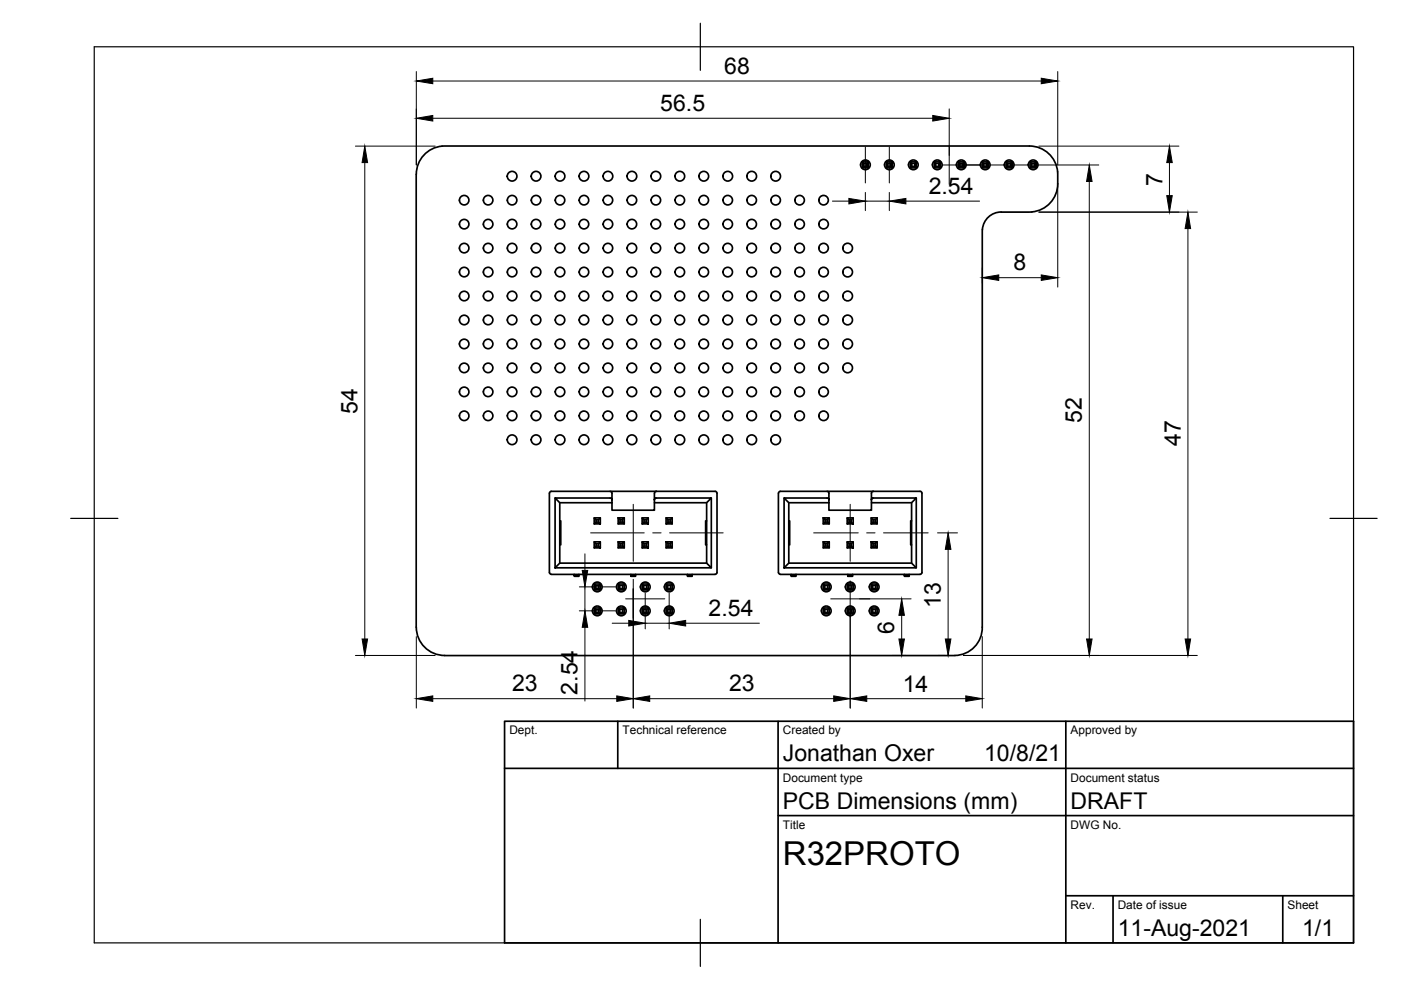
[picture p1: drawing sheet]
<svg xmlns="http://www.w3.org/2000/svg" width="297mm" height="210mm" viewBox="0 0 297 210" stroke-linecap="round" stroke-linejoin="round" font-family="sans-serif">
<!-- layer: Visible -->
<g fill="none" stroke="#000" stroke-width=".36">
<path d="M88.2 37l.1 96a6 6 0 0 0 6 6h107.9a5.9 5.9 0 0 0 6.1-6v-84.4M93.7 31h124.5a6 6 0 0 1 6 5.4M93.7 31a6 6 0 0 0-5.4 6M182.8 34.3l.4 .3v.7l-.4 .3M182.8 35.6h1.3M183.2 35.3h.6M184.1 34.3h-1.3v1.3M184.1 34.3l-.3 .3h-.6M184.1 34.3v1.3l-.3-.3v-.7M187.9 34.3l.3 .3v.7l-.3 .3M187.9 35.6h1.3M188.2 35.3h.7"/>
<path d="M189.2 34.3h-1.3v1.3M189.2 34.3l-.3 .3h-.7M189.2 34.3v1.3l-.3-.3v-.7M193 34.3l.3 .3v.7l-.3 .3M193 35.6h1.3M193.3 35.3h.7M194.3 34.3h-1.3v1.3M194.3 34.3l-.3 .3h-.7M194.3 34.3v1.3l-.3-.3v-.7M198.1 34.3l.3 .3v.7l-.3 .3M198.1 35.6h1.2M198.4 35.3h.6"/>
<path d="M199.3 34.3h-1.2v1.3M199.3 34.3l-.3 .3h-.6M199.3 34.3v1.3l-.3-.3v-.7M203.2 34.3l.3 .3v.7l-.3 .3M203.2 35.6h1.2M203.5 35.3h.6M204.4 34.3h-1.2v1.3M204.4 34.3l-.3 .3h-.6M204.4 34.3v1.3l-.3-.3v-.7M208.2 34.3l.4 .3v.7l-.4 .3M208.2 35.6h1.3M208.6 35.3h.6"/>
<path d="M209.5 34.3h-1.3v1.3M209.5 34.3l-.3 .3h-.6M209.5 34.3v1.3l-.3-.3v-.7M213.3 34.3l.3 .3v.7l-.3 .3M213.3 35.6h1.3M213.6 35.3h.7M214.6 34.3h-1.3v1.3M214.6 34.3l-.3 .3h-.7M214.6 34.3v1.3l-.3-.3v-.7M218.4 34.3l.3 .3v.7l-.3 .3M218.4 35.6h1.3M218.7 35.3h.7"/>
<path d="M219.7 34.3h-1.3v1.3M219.7 34.3l-.3 .3h-.7M219.7 34.3v1.3l-.3-.3v-.7M224.2 36.4a8 8 0 0 1-1.5 6.6 6.1 6.1 0 0 1-4.5 2h-5.9a4 4 0 0 0-4 3.6M117.7 105.6v14.8M118.7 110.4h.2v5.1h-.2M118.7 119.4h31.1l1 1h-33.1zM118.7 106.6v12.8M126 116.2l.4-.4h.5l.4 .4zM126 114.9l.4 .4v.5M126 109.8h1.3v1.3M126 111.1l.4-.4h.5l.4 .4z"/>
<path d="M126.4 115.3h.5l.4-.4v1.3M126.4 110.7v-.5l-.4-.4v1.3M126.9 110.2v.5M126.9 115.3v.5M127.3 114.9h-1.3v1.3M127.3 109.8l-.4 .4h-.5M129.4 104.2l.4 .4v1.4l-.4-.4h-11.7l1 1h11.1M129.8 106.6v1.6h8.9v-1.6M129.8 106v.6M131.1 114.9v1.3h1.3M131.1 114.9l.4 .4v.5l-.4 .4M131.1 114.9h1.3l-.4 .4h-.5"/>
<path d="M131.1 109.8v1.3h1.3M131.1 109.8h1.3l-.4 .4h-.5zM131.5 115.8h.5M131.5 110.2v.5M132 110.7h-.5l-.4 .4M132.4 114.9v1.3l-.4-.4v-.5M132.4 109.8v1.3l-.4-.4v-.5M136.1 109.8h1.3v1.3M136.1 111.1l.4-.4h.5l.4 .4zM136.1 114.9h1.3v1.3M136.1 116.2l.4-.4h.5l.4 .4zM136.5 110.7v-.5l-.4-.4v1.3"/>
<path d="M136.5 115.8v-.5l-.4-.4v1.3M137 110.2v.5M137 115.3v.5M137.4 109.8l-.4 .4h-.5M137.4 114.9l-.4 .4h-.5M139.1 104.2h-22.4l-.2 .4v16.8l.4 .4M139.1 104.2h12.5M139.2 104.2l-.4 .4-.1 1.4 .4-.4h11.7l-1 1h-11.1v-.6M141.2 109.8l.4 .4h.5l.4-.4M141.2 114.9v1.3h1.3M141.2 114.9h1.3l-.4 .4h-.5zM141.6 110.2v.5"/>
<path d="M141.6 115.3v.5M142.1 110.7h-.5l-.4 .4h1.3M142.1 115.8h-.5l-.4 .4M142.5 109.8h-1.3v1.3M142.5 109.8v1.3l-.4-.4v-.5M142.5 114.9v1.3l-.4-.4v-.5M149.8 110.4h-.2v5.1h.2M149.8 106.6v12.8M150.8 105.6v14.8M151.6 104.2l.4 .2v.2v16.8l-.4 .4M166.2 105.6v14.8M167.2 110.4h.2v5.1h-.2"/>
<path d="M167.2 119.4h26.1l1 1h-28.1zM167.2 106.6v12.8M174.5 114.9v1.3h1.3M174.5 114.9l.4 .4v.5l-.4 .4M174.5 114.9h1.3l-.4 .4h-.5M174.5 109.8v1.3h1.3M174.5 109.8h1.3l-.4 .4h-.5zM174.9 115.8h.5M174.9 110.2v.5M175.4 104.2l.3 .4v1.4l-.3-.4h-9.2l1 1h8.5M175.4 110.7h-.5l-.4 .4M175.7 106.6v1.6h9.1v-1.6"/>
<path d="M175.7 106v.6M175.8 114.9v1.3l-.4-.4v-.5M175.8 109.8v1.3l-.4-.4v-.5M179.6 109.8h1.3v1.3M179.6 111.1l.4-.4h.5l.4 .4zM179.6 114.9h1.3v1.3M179.6 116.2l.4-.4h.5l.4 .4zM180 110.7v-.5l-.4-.4v1.3M180 115.8v-.5l-.4-.4v1.3M180.5 110.2v.5M180.5 115.3v.5M180.9 109.8l-.4 .4h-.5"/>
<path d="M180.9 114.9l-.4 .4h-.5M184.7 109.8l.4 .4h.5l.4-.4M184.7 114.9v1.3h1.3M184.7 114.9h1.3l-.4 .4h-.5zM185.1 110.2v.5M185.1 115.3v.5M185.1 104.2h-19.8l-.3 .4 .1 16.8 .3 .4M185.1 104.2h10l.3 .2 .1 17-.4 .4M185.2 104.2l-.4 .4v1.4l.3-.4h9.2l-1 1h-8.5v-.6M185.6 110.7h-.5l-.4 .4h1.3M185.6 115.8h-.5l-.4 .4M186 109.8h-1.3v1.3"/>
<path d="M186 109.8v1.3l-.4-.4v-.5M186 114.9v1.3l-.4-.4v-.5M193.3 110.4h-.2v5.1h.2M193.3 106.6v12.8M194.3 105.6v14.8M116.9 121.8h34.7M121.8 121.8v.4h.9v-.2h-.9M122.7 121.8v.2M126 128.9h1.3v1.3M126 123.8h1.3v1.3M126.3 129.9v-.7l-.3-.3v1.3M126.3 124.8v-.7l-.3-.3v1.3"/>
<path d="M126.3 129.2h.7M126.3 124.1h.7M127 129.9h-.7l-.3 .3h1.3M127 124.8h-.7l-.3 .3h1.3M127.3 128.9l-.3 .3v.7l.3 .3M127.3 123.8l-.3 .3v.7l.3 .3M131.1 123.8h1.3v1.3M131.1 128.9h1.3v1.3M131.4 124.8v-.7l-.3-.3v1.3M131.4 129.9v-.7l-.3-.3v1.3M131.4 129.2h.6M131.4 124.1h.6"/>
<path d="M132 124.8h-.6l-.3 .3h1.3M132 129.9h-.6l-.3 .3h1.3M132.4 123.8l-.4 .3v.7l.4 .3M132.4 128.9l-.4 .3v.7l.4 .3M133.8 122h.9v.2h-.9zM133.8 121.8v.2M134.7 121.8v.2M136.1 123.8h1.3v1.3M136.1 128.9h1.3v1.3M136.5 124.8v-.7l-.4-.3v1.3M136.5 129.9v-.7l-.4-.3v1.3M136.5 129.2h.6"/>
<path d="M136.5 124.1h.6M137.1 124.8h-.6l-.4 .3h1.3M137.1 129.9h-.6l-.4 .3h1.3M137.4 123.8l-.3 .3v.7l.3 .3M137.4 128.9l-.3 .3v.7l.3 .3M141.2 123.8h1.3v1.3M141.2 128.9h1.3v1.3M141.5 124.8v-.7l-.3-.3v1.3M141.5 129.9v-.7l-.3-.3v1.3M141.5 129.2h.7M141.5 124.1h.7M142.2 124.8h-.7l-.3 .3h1.3"/>
<path d="M142.2 129.9h-.7l-.3 .3h1.3M142.5 123.8l-.3 .3v.7l.3 .3M142.5 128.9l-.3 .3v.7l.3 .3M145.8 121.8v.4h.9v-.2h-.9M146.7 121.8v.2M165.4 121.8h29.7M167.7 121.8v.4h1.1v-.2h-1.1M168.8 121.8v.2M174.5 128.9h1.3v1.3M174.5 123.8h1.3v1.3M174.9 129.9v-.7l-.4-.3v1.3M174.9 124.8v-.7l-.4-.3v1.3"/>
<path d="M174.9 129.2h.6M174.9 124.1h.6M175.5 129.9h-.6l-.4 .3h1.3M175.5 124.8h-.6l-.4 .3h1.3M175.8 128.9l-.3 .3v.7l.3 .3M175.8 123.8l-.3 .3v.7l.3 .3M179.6 123.8h1.3v1.3M179.6 128.9h1.3v1.3M179.7 122h1.1v.2h-1.1zM179.7 121.8v.2M179.9 124.8v-.7l-.3-.3v1.3M179.9 129.9v-.7l-.3-.3v1.3"/>
<path d="M179.9 129.2h.7M179.9 124.1h.7M180.6 124.8h-.7l-.3 .3h1.3M180.6 129.9h-.7l-.3 .3h1.3M180.8 121.8v.2M180.9 123.8l-.3 .3v.7l.3 .3M180.9 128.9l-.3 .3v.7l.3 .3M184.7 123.8h1.3v1.3M184.7 128.9h1.3v1.3M185 124.8v-.7l-.3-.3v1.3M185 129.9v-.7l-.3-.3v1.3M185 129.2h.7"/>
<path d="M185 124.1h.7M185.7 124.8h-.7l-.3 .3h1.3M185.7 129.9h-.7l-.3 .3h1.3M186 123.8l-.3 .3v.7l.3 .3M186 128.9l-.3 .3v.7l.3 .3M191.7 121.8v.4h1.1v-.2h-1.1M192.8 121.8v.2"/>
<circle cx="108.6" cy="37.4" r="1.03"/>
<circle cx="113.7" cy="37.4" r="1.03"/>
<circle cx="118.7" cy="37.4" r="1.03"/>
<circle cx="123.8" cy="37.4" r="1.03"/>
<circle cx="128.9" cy="37.4" r="1.03"/>
<circle cx="134" cy="37.4" r="1.03"/>
<circle cx="139.1" cy="37.4" r="1.03"/>
<circle cx="144.1" cy="37.4" r="1.03"/>
<circle cx="149.2" cy="37.4" r="1.03"/>
<circle cx="154.3" cy="37.4" r="1.03"/>
<circle cx="159.4" cy="37.4" r="1.03"/>
<circle cx="164.5" cy="37.4" r="1.03"/>
<circle cx="183.5" cy="34.9" r="1.03"/>
<circle cx="188.6" cy="34.9" r="1.03"/>
<circle cx="193.6" cy="34.9" r="1.03"/>
<circle cx="198.7" cy="34.9" r="1.03"/>
<circle cx="203.8" cy="34.9" r="1.03"/>
<circle cx="208.9" cy="34.9" r="1.03"/>
<circle cx="214" cy="34.9" r="1.03"/>
<circle cx="219" cy="34.9" r="1.03"/>
<circle cx="98.4" cy="52.6" r="1.01"/>
<circle cx="98.4" cy="42.4" r="1.01"/>
<circle cx="98.4" cy="47.5" r="1.01"/>
<circle cx="98.4" cy="57.7" r="1.01"/>
<circle cx="103.5" cy="42.4" r="1.01"/>
<circle cx="103.5" cy="57.7" r="1.01"/>
<circle cx="103.5" cy="47.5" r="1.01"/>
<circle cx="103.5" cy="52.6" r="1.01"/>
<circle cx="108.6" cy="47.5" r="1.01"/>
<circle cx="108.6" cy="57.7" r="1.01"/>
<circle cx="108.6" cy="42.4" r="1.01"/>
<circle cx="108.6" cy="52.6" r="1.01"/>
<circle cx="113.7" cy="57.7" r="1.01"/>
<circle cx="113.7" cy="47.5" r="1.01"/>
<circle cx="113.7" cy="42.4" r="1.01"/>
<circle cx="113.7" cy="52.6" r="1.01"/>
<circle cx="118.7" cy="52.6" r="1.01"/>
<circle cx="118.7" cy="42.4" r="1.01"/>
<circle cx="118.7" cy="47.5" r="1.01"/>
<circle cx="118.7" cy="57.7" r="1.01"/>
<circle cx="123.8" cy="52.6" r="1.01"/>
<circle cx="123.8" cy="47.5" r="1.01"/>
<circle cx="123.8" cy="42.4" r="1.01"/>
<circle cx="123.8" cy="57.7" r="1.01"/>
<circle cx="128.9" cy="52.6" r="1.01"/>
<circle cx="128.9" cy="57.7" r="1.01"/>
<circle cx="128.9" cy="47.5" r="1.01"/>
<circle cx="128.9" cy="42.4" r="1.01"/>
<circle cx="134" cy="52.6" r="1.01"/>
<circle cx="134" cy="57.7" r="1.01"/>
<circle cx="134" cy="47.5" r="1.01"/>
<circle cx="134" cy="42.4" r="1.01"/>
<circle cx="139.1" cy="52.6" r="1.01"/>
<circle cx="139.1" cy="47.5" r="1.01"/>
<circle cx="139.1" cy="42.4" r="1.01"/>
<circle cx="139.1" cy="57.7" r="1.01"/>
<circle cx="144.1" cy="57.7" r="1.01"/>
<circle cx="144.1" cy="47.5" r="1.01"/>
<circle cx="144.1" cy="52.6" r="1.01"/>
<circle cx="144.1" cy="42.4" r="1.01"/>
<circle cx="149.2" cy="52.6" r="1.01"/>
<circle cx="149.2" cy="57.7" r="1.01"/>
<circle cx="149.2" cy="42.4" r="1.01"/>
<circle cx="149.2" cy="47.5" r="1.01"/>
<circle cx="154.3" cy="47.5" r="1.01"/>
<circle cx="154.3" cy="52.6" r="1.01"/>
<circle cx="154.3" cy="42.4" r="1.01"/>
<circle cx="154.3" cy="57.7" r="1.01"/>
<circle cx="159.4" cy="52.6" r="1.01"/>
<circle cx="159.4" cy="42.4" r="1.01"/>
<circle cx="159.4" cy="47.5" r="1.01"/>
<circle cx="159.4" cy="57.7" r="1.01"/>
<circle cx="164.5" cy="57.7" r="1.01"/>
<circle cx="164.5" cy="52.6" r="1.01"/>
<circle cx="164.5" cy="47.5" r="1.01"/>
<circle cx="164.5" cy="42.4" r="1.01"/>
<circle cx="169.5" cy="47.5" r="1.01"/>
<circle cx="169.5" cy="52.6" r="1.01"/>
<circle cx="169.5" cy="57.7" r="1.01"/>
<circle cx="169.5" cy="42.4" r="1.01"/>
<circle cx="174.6" cy="57.7" r="1.01"/>
<circle cx="174.6" cy="47.5" r="1.01"/>
<circle cx="174.6" cy="52.6" r="1.01"/>
<circle cx="174.6" cy="42.4" r="1.01"/>
<circle cx="179.7" cy="52.6" r="1.03"/>
<circle cx="179.7" cy="57.7" r="1.03"/>
<circle cx="98.4" cy="62.8" r="1.01"/>
<circle cx="98.4" cy="72.9" r="1.01"/>
<circle cx="98.4" cy="78" r="1.01"/>
<circle cx="98.4" cy="67.8" r="1.01"/>
<circle cx="103.5" cy="78" r="1.01"/>
<circle cx="103.5" cy="72.9" r="1.01"/>
<circle cx="103.5" cy="62.8" r="1.01"/>
<circle cx="103.5" cy="67.8" r="1.01"/>
<circle cx="108.6" cy="72.9" r="1.01"/>
<circle cx="108.6" cy="78" r="1.01"/>
<circle cx="108.6" cy="67.8" r="1.01"/>
<circle cx="108.6" cy="62.8" r="1.01"/>
<circle cx="113.7" cy="62.8" r="1.01"/>
<circle cx="113.7" cy="72.9" r="1.01"/>
<circle cx="113.7" cy="78" r="1.01"/>
<circle cx="113.7" cy="67.8" r="1.01"/>
<circle cx="118.7" cy="62.8" r="1.01"/>
<circle cx="118.7" cy="67.8" r="1.01"/>
<circle cx="118.7" cy="78" r="1.01"/>
<circle cx="118.7" cy="72.9" r="1.01"/>
<circle cx="123.8" cy="62.8" r="1.01"/>
<circle cx="123.8" cy="78" r="1.01"/>
<circle cx="123.8" cy="67.8" r="1.01"/>
<circle cx="123.8" cy="72.9" r="1.01"/>
<circle cx="128.9" cy="67.8" r="1.01"/>
<circle cx="128.9" cy="72.9" r="1.01"/>
<circle cx="128.9" cy="62.8" r="1.01"/>
<circle cx="128.9" cy="78" r="1.01"/>
<circle cx="134" cy="67.8" r="1.01"/>
<circle cx="134" cy="78" r="1.01"/>
<circle cx="134" cy="72.9" r="1.01"/>
<circle cx="134" cy="62.8" r="1.01"/>
<circle cx="139.1" cy="62.8" r="1.01"/>
<circle cx="139.1" cy="67.8" r="1.01"/>
<circle cx="139.1" cy="78" r="1.01"/>
<circle cx="139.1" cy="72.9" r="1.01"/>
<circle cx="144.1" cy="72.9" r="1.01"/>
<circle cx="144.1" cy="67.8" r="1.01"/>
<circle cx="144.1" cy="78" r="1.01"/>
<circle cx="144.1" cy="62.8" r="1.01"/>
<circle cx="149.2" cy="67.8" r="1.01"/>
<circle cx="149.2" cy="62.8" r="1.01"/>
<circle cx="149.2" cy="72.9" r="1.01"/>
<circle cx="149.2" cy="78" r="1.01"/>
<circle cx="154.3" cy="78" r="1.01"/>
<circle cx="154.3" cy="67.8" r="1.01"/>
<circle cx="154.3" cy="72.9" r="1.01"/>
<circle cx="154.3" cy="62.8" r="1.01"/>
<circle cx="159.4" cy="62.8" r="1.01"/>
<circle cx="159.4" cy="67.8" r="1.01"/>
<circle cx="159.4" cy="72.9" r="1.01"/>
<circle cx="159.4" cy="78" r="1.01"/>
<circle cx="164.5" cy="78" r="1.01"/>
<circle cx="164.5" cy="67.8" r="1.01"/>
<circle cx="164.5" cy="72.9" r="1.01"/>
<circle cx="164.5" cy="62.8" r="1.01"/>
<circle cx="169.5" cy="78" r="1.01"/>
<circle cx="169.5" cy="72.9" r="1.01"/>
<circle cx="169.5" cy="62.8" r="1.01"/>
<circle cx="169.5" cy="67.8" r="1.01"/>
<circle cx="174.6" cy="78" r="1.01"/>
<circle cx="174.6" cy="67.8" r="1.01"/>
<circle cx="174.6" cy="62.8" r="1.01"/>
<circle cx="174.6" cy="72.9" r="1.01"/>
<circle cx="179.7" cy="72.9" r="1.03"/>
<circle cx="179.7" cy="67.8" r="1.03"/>
<circle cx="179.7" cy="78" r="1.03"/>
<circle cx="179.7" cy="62.8" r="1.03"/>
<circle cx="98.4" cy="88.2" r="1.01"/>
<circle cx="98.4" cy="83.1" r="1.01"/>
<circle cx="103.5" cy="83.1" r="1.01"/>
<circle cx="103.5" cy="88.2" r="1.01"/>
<circle cx="108.6" cy="83.1" r="1.01"/>
<circle cx="108.6" cy="88.2" r="1.01"/>
<circle cx="108.6" cy="93.2" r="1.03"/>
<circle cx="113.7" cy="83.1" r="1.01"/>
<circle cx="113.7" cy="88.2" r="1.01"/>
<circle cx="113.7" cy="93.2" r="1.03"/>
<circle cx="118.7" cy="88.2" r="1.01"/>
<circle cx="118.7" cy="83.1" r="1.01"/>
<circle cx="118.7" cy="93.2" r="1.03"/>
<circle cx="123.8" cy="83.1" r="1.01"/>
<circle cx="123.8" cy="88.2" r="1.01"/>
<circle cx="123.8" cy="93.2" r="1.03"/>
<circle cx="128.9" cy="88.2" r="1.01"/>
<circle cx="128.9" cy="83.1" r="1.01"/>
<circle cx="128.9" cy="93.2" r="1.03"/>
<circle cx="134" cy="83.1" r="1.01"/>
<circle cx="134" cy="88.2" r="1.01"/>
<circle cx="134" cy="93.2" r="1.03"/>
<circle cx="139.1" cy="83.1" r="1.01"/>
<circle cx="139.1" cy="88.2" r="1.01"/>
<circle cx="139.1" cy="93.2" r="1.03"/>
<circle cx="144.1" cy="83.1" r="1.01"/>
<circle cx="144.1" cy="88.2" r="1.01"/>
<circle cx="144.1" cy="93.2" r="1.03"/>
<circle cx="149.2" cy="83.1" r="1.01"/>
<circle cx="149.2" cy="88.2" r="1.01"/>
<circle cx="149.2" cy="93.2" r="1.03"/>
<circle cx="154.3" cy="83.1" r="1.01"/>
<circle cx="154.3" cy="88.2" r="1.01"/>
<circle cx="154.3" cy="93.2" r="1.03"/>
<circle cx="159.4" cy="83.1" r="1.01"/>
<circle cx="159.4" cy="88.2" r="1.01"/>
<circle cx="159.4" cy="93.2" r="1.03"/>
<circle cx="164.5" cy="88.2" r="1.01"/>
<circle cx="164.5" cy="83.1" r="1.01"/>
<circle cx="164.5" cy="93.2" r="1.03"/>
<circle cx="169.5" cy="88.2" r="1.01"/>
<circle cx="169.5" cy="83.1" r="1.01"/>
<circle cx="174.6" cy="83.1" r="1.01"/>
<circle cx="174.6" cy="88.2" r="1.01"/>
<circle cx="126.6" cy="124.4" r="1.03"/>
<circle cx="126.6" cy="129.5" r="1.03"/>
<circle cx="131.7" cy="129.5" r="1.03"/>
<circle cx="131.7" cy="124.4" r="1.03"/>
<circle cx="136.8" cy="124.4" r="1.03"/>
<circle cx="136.8" cy="129.5" r="1.03"/>
<circle cx="141.9" cy="129.5" r="1.03"/>
<circle cx="141.9" cy="124.4" r="1.03"/>
<circle cx="175.2" cy="124.4" r="1.03"/>
<circle cx="175.2" cy="129.5" r="1.03"/>
<circle cx="180.3" cy="129.5" r="1.03"/>
<circle cx="180.3" cy="124.4" r="1.03"/>
<circle cx="185.3" cy="124.4" r="1.03"/>
<circle cx="185.3" cy="129.5" r="1.03"/>
</g>
<!-- layer: Border -->
<path d="M20 9.9h267v190h-267zM148.5 4.9v10M15 109.9h10M282 109.9h10M148.5 194.9v10" fill="none" stroke="#000" stroke-width=".25"/>
<!-- layer: TitleBlock -->
<path d="M107 152.9h180v47h-180zM131 152.9v10M165 152.9v47M226 152.9v47M107 162.9h180M165 172.9h122M226 189.9h61M236 189.9v10M272 189.9v10" fill="none" stroke="#000" stroke-width=".36"/>
<!-- layer: Center Lines -->
<g fill="none" stroke="#000" stroke-width=".21">
<path d="M183.5 31.2v7.6M188.6 31.2v7.6M199.7 35h8.2M201.3 30.8v8.3M125.2 113h11.4M134.3 106.9v12.1M138.4 113h1.8M142 113h11.3M172.5 113h9.5M180.3 106.9v12.1M183.7 113h1.8M187.3 113h9.5"/>
<path d="M122.8 124.4h7.7M122.8 129.5h7.7M132.7 127h8.2M134.3 122.8v8.3M136.8 125.7v7.6M141.9 125.7v7.6M176.1 127h8.3M180.3 123.2v7.6"/>
</g>
<!-- layer: Dimensions -->
<g fill="none" stroke="#000" stroke-width=".21">
<path d="M88.3 15.2v19.8M91.8 17.2h129M224.3 15.2v19.8M75.4 31h16.9M77.3 34.5v101M91.8 25.1h106M201.3 23.1v9.9M203.3 35h29.7M220.3 31h29.7M224.3 39v21.9M230.9 38.5v97M247.9 34.5v7"/>
<path d="M176.5 42.6h3.5M183.5 40.8v3.9M183.5 42.6h5.1M188.6 40.8v3.9M192.1 42.6h15.6M208.3 56.9v3.1M211.8 58.9h9M220.3 45h33.6M251.9 48.5v87M124 117.4v3.5M198.8 113h4.2M201 116.5v19"/>
<path d="M75.4 139h16.9M88.3 135v15.1M124 124.4v5.1M124 133v15.6M129.8 132.1h3.5M134.3 124.8v25.3M136.8 132.1h5.1M145.4 132.1h15.6M180.3 129v21.1M182.3 127h10.9M189.2 139h2.7M191.2 130.5v5"/>
<path d="M199 139h1.3M204.3 139h49.6M208.3 135v15.1M91.8 148.1h39M137.8 148.1h39M183.8 148.1h21"/>
</g>
<g fill="#000" stroke="#000" stroke-width=".21">
<path d="M88.3 17.2l3.5-.6v1.2zM220.8 16.6l3.5 .6-3.5 .6zM77.3 31l.6 3.5h-1.1zM88.3 25.1l3.5-.6v1.2zM197.8 24.5l3.5 .6-3.5 .6zM230.9 35l.6 3.5h-1.1zM247.9 31l.6 3.5h-1.1zM180 42.1l3.5 .5-3.5 .6zM188.6 42.6l3.5-.5v1.1zM208.3 58.9l3.5-.6v1.2zM220.8 58.3l3.5 .6-3.5 .6zM247.4 41.5h1.1l-.6 3.5z"/>
<path d="M251.9 45l.5 3.5h-1.1zM201 113l.6 3.5h-1.2zM76.8 135.5h1.1l-.6 3.5zM123.4 120.9h1.2l-.6 3.5zM124 129.5l.6 3.5h-1.2zM133.3 131.5l3.5 .6-3.5 .6zM141.9 132.1l3.5-.6v1.2zM191.2 127l.5 3.5h-1.1zM190.6 135.5h1.1l-.5 3.5zM200.4 135.5h1.2l-.6 3.5zM230.4 135.5h1.1l-.6 3.5zM251.3 135.5h1.1l-.5 3.5z"/>
<path d="M88.3 148.1l3.5-.6v1.2zM130.8 147.5l3.5 .6-3.5 .6zM134.3 148.1l3.5-.6v1.2zM176.8 147.5l3.5 .6-3.5 .6zM180.3 148.1l3.5-.6v1.2zM204.8 147.5l3.5 .6-3.5 .6z"/>
</g>
<text font-size="7" x="166" y="183.4">R32PROTO</text>
<g font-size="4.9">
<text x="153.6" y="15.6">68</text>
<text x="140" y="23.5">56.5</text>
<text x="196.9" y="41.1">2.54</text>
<text x="246.5" y="39.3" transform="rotate(-90 246.5 39.3)">7</text>
<text x="214.9" y="57.3">8</text>
<text x="75.8" y="87.7" transform="rotate(-90 75.8 87.7)">54</text>
<text x="229.4" y="89.7" transform="rotate(-90 229.4 89.7)">52</text>
<text x="250.4" y="94.6" transform="rotate(-90 250.4 94.6)">47</text>
<text x="150.2" y="130.6">2.54</text>
<text x="199.5" y="128.9" transform="rotate(-90 199.5 128.9)">13</text>
<text x="189.6" y="134.3" transform="rotate(-90 189.6 134.3)">6</text>
<text x="108.6" y="146.6">23</text>
<text x="122.5" y="147.3" transform="rotate(-90 122.5 147.3)">2.54</text>
<text x="154.6" y="146.6">23</text>
<text x="191.4" y="146.6">14</text>
<text x="166" y="161.4">Jonathan Oxer</text>
<text x="208.7" y="161.4">10/8/21</text>
<text x="166" y="171.4">PCB Dimensions (mm)</text>
<text x="227" y="171.4">DRAFT</text>
<text x="237" y="198.4">11-Aug-2021</text>
<text x="276.1" y="198.6">1/1</text>
</g>
<g font-size="2.5">
<text x="108" y="155.7">Dept.</text>
<text x="132" y="155.7">Technical reference</text>
<text x="166" y="155.7">Created by</text>
<text x="227" y="155.7">Approved by</text>
<text x="166" y="165.7">Document type</text>
<text x="227" y="165.7">Document status</text>
<text x="166" y="175.7">Title</text>
<text x="227" y="175.7">DWG No.</text>
<text x="227" y="192.7">Rev.</text>
<text x="237" y="192.7">Date of issue</text>
<text x="273" y="192.7">Sheet</text>
</g>
</svg>
